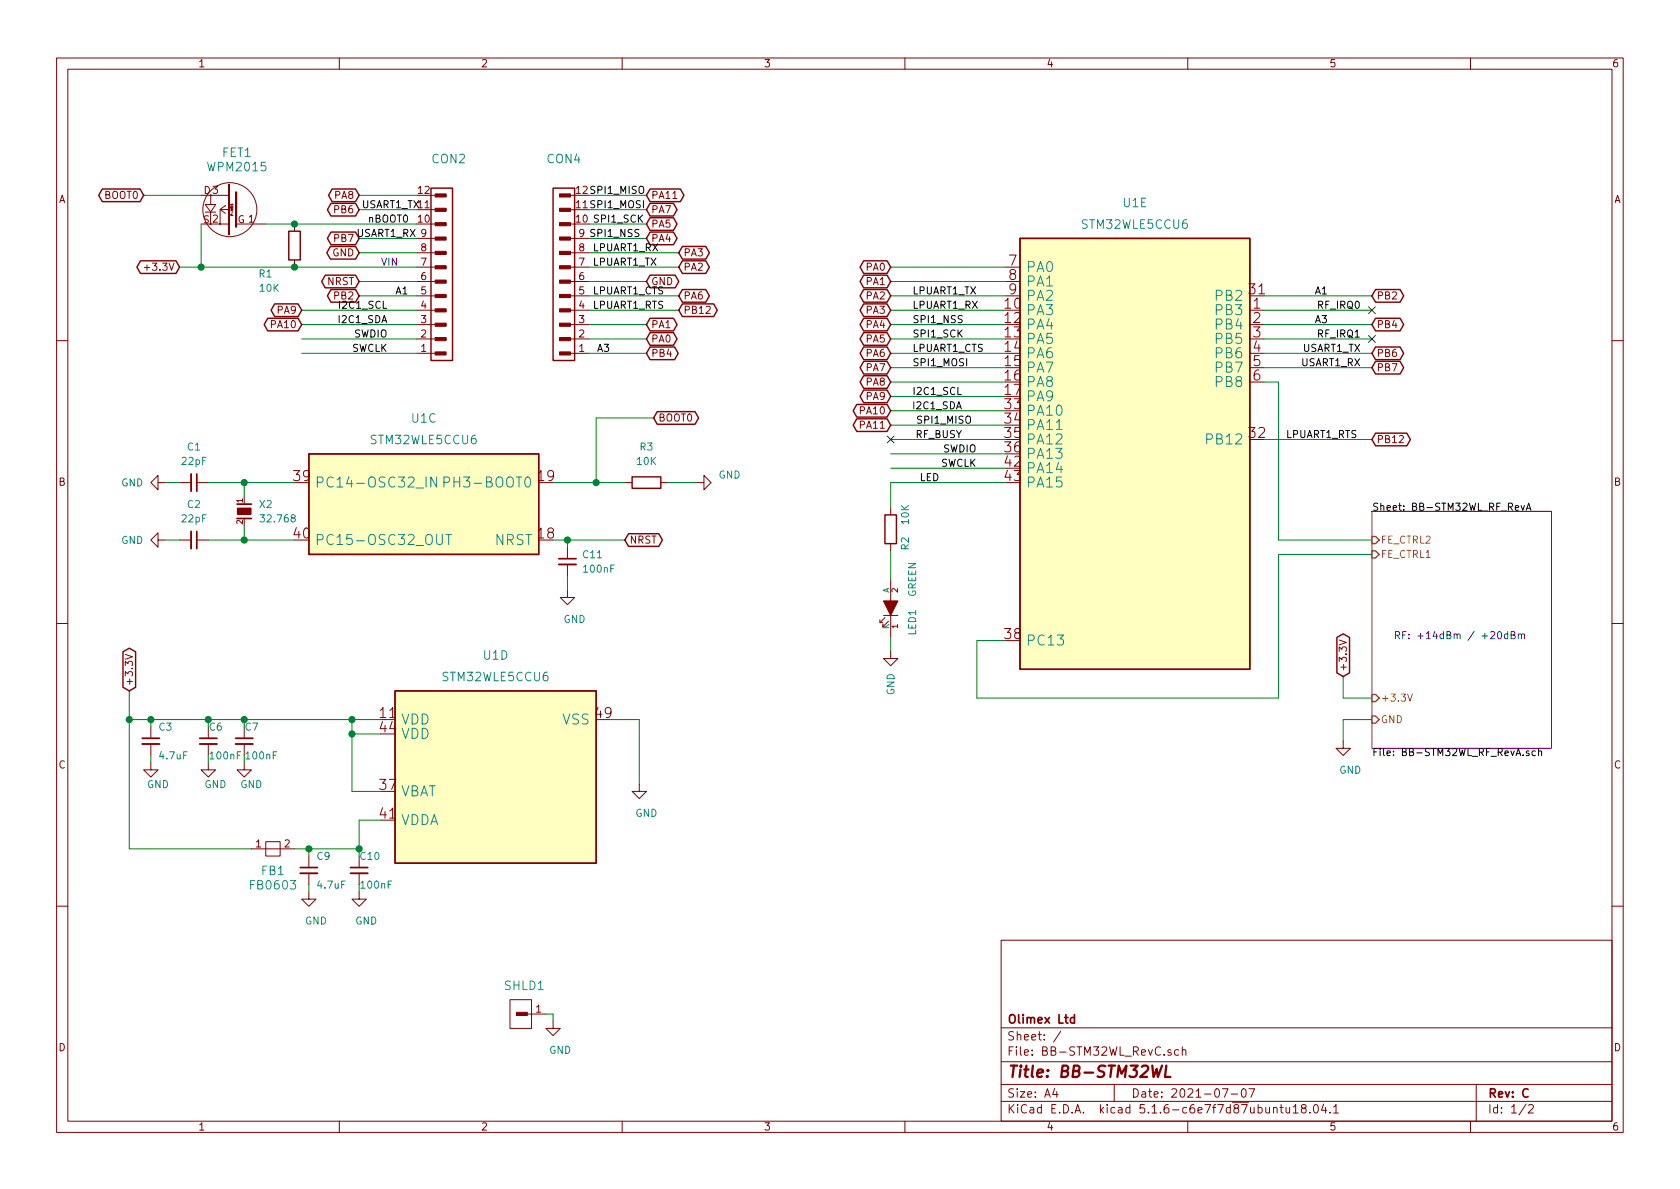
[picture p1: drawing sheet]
<svg xmlns="http://www.w3.org/2000/svg" width="297mm" height="210mm" viewBox="0 0 297 210" stroke-linecap="round" stroke-linejoin="round" font-family="sans-serif">
<g fill="none" stroke="#840000" stroke-width=".18">
<path d="M10 10.3h277v189.9h-277zM12 12.2h273v186.1h-273zM60 10.3v1.9M110 10.3v1.9M160 10.3v1.9M210 10.3v1.9M260 10.3v1.9M35.6 34.5h5M35.6 39.6h5M36.3 37.5h1.9M37.3 34.6v1.6h-1h1.8l-.8 1.3-1-1.3M38.9 37.1l1 .6"/>
<path d="M39.8 36.4l-.9 .6M40.4 37.1h-1.5v2.5M40.4 32.6v8.9h.2v-8.9l-.1 8.8M41.7 34v6.2h.1l.1-6.2h-.2h.1v6.1M41.9 39.6h5.1M52.1 39.6v1.3M76.2 34.5h.8M76.2 37.1h.8M76.2 39.6h.8M76.9 34.3h2v.5h-2zM76.9 36.8h2v.6h-2zM76.9 39.4h2v.5h-2z"/>
<path d="M77.1 34.4h1.7v.3h-1.7zM77.1 36.9h1.7v.4h-1.7zM77.1 39.5h1.7v.3h-1.7zM77.2 34.5h1.6v.1h-1.6zM77.2 37h1.6v.1h-1.6zM77.2 39.6h1.6v.1h-1.6zM77.2 34.5h1.6v.2h-1.6zM77.2 37h1.6v.2h-1.6zM77.2 39.5h1.6v.2h-1.6zM98.9 34.3h2v.5h-2zM98.9 36.8h2v.6h-2zM98.9 39.4h2v.5h-2z"/>
<path d="M99 34.4h1.7v.3h-1.7zM99 36.9h1.7v.4h-1.7zM99 39.5h1.7v.3h-1.7zM99 34.5h1.6v.2h-1.6zM99 37h1.6v.2h-1.6zM99 39.5h1.6v.2h-1.6zM99 34.5h1.6v.1h-1.6zM99 37h1.6v.1h-1.6zM99 39.6h1.6v.1h-1.6zM100.8 34.5h.8M100.8 37.1h.8M100.8 39.6h.8"/>
<path d="M119 35.1h.7M25.5 47.3h1M52.1 46v1.2M73.7 42.2h3.3M73.7 44.7h3.3M73.7 47.2h3.3M73.7 49.8h3.3M73.7 52.3h3.3M73.7 54.9h3.3M73.7 57.4h3.3M73.7 59.9h3.3M76.9 41.9h2v.6h-2z"/>
<path d="M76.9 44.4h2v.6h-2zM76.9 47h2v.5h-2zM76.9 49.5h2v.6h-2zM76.9 52.1h2v.5h-2zM76.9 54.6h2v.6h-2zM76.9 57.1h2v.6h-2zM76.9 59.7h2v.5h-2zM77 42h1.8v.4h-1.8zM77.1 44.5h1.7v.4h-1.7zM77.1 47.1h1.7v.3h-1.7zM77.1 49.6h1.7v.4h-1.7zM77.1 52.2h1.7v.3h-1.7z"/>
<path d="M77.1 54.7h1.7v.4h-1.7zM77.1 57.2h1.7v.4h-1.7zM77.1 59.8h1.7v.3h-1.7zM77.1 42.1h1.6v.2h-1.6zM77.1 42.1h1.7v.1h-1.7zM77.2 44.6h1.6v.1h-1.6zM77.2 47.2h1.6v.1h-1.6zM77.2 49.7h1.6v.1h-1.6zM77.2 52.3h1.6v.1h-1.6zM77.2 54.8h1.6v.1h-1.6zM77.2 57.3h1.6v.1h-1.6zM77.2 59.9h1.6v.1h-1.6z"/>
<path d="M77.2 44.6h1.6v.2h-1.6zM77.2 47.2h1.6v.2h-1.6zM77.2 49.7h1.6v.2h-1.6zM77.2 52.2h1.6v.2h-1.6zM77.2 54.8h1.6v.2h-1.6zM77.2 57.3h1.6v.2h-1.6zM77.2 59.9h1.6v.2h-1.6zM98.9 41.9h2v.6h-2zM98.9 44.4h2v.6h-2zM98.9 47h2v.5h-2zM98.9 49.5h2v.6h-2zM98.9 52.1h2v.5h-2z"/>
<path d="M98.9 54.6h2v.6h-2zM98.9 57.1h2v.6h-2zM98.9 59.7h2v.5h-2zM99 44.5h1.7v.4h-1.7zM99 47.1h1.7v.3h-1.7zM99 49.6h1.7v.4h-1.7zM99 52.2h1.7v.3h-1.7zM99 54.7h1.7v.4h-1.7zM99 57.2h1.7v.4h-1.7zM99 59.8h1.7v.3h-1.7zM99 44.6h1.6v.2h-1.6zM99 47.2h1.6v.2h-1.6z"/>
<path d="M99 49.7h1.6v.2h-1.6zM99 52.2h1.6v.2h-1.6zM99 54.8h1.6v.2h-1.6zM99 57.3h1.6v.2h-1.6zM99 59.9h1.6v.2h-1.6zM99 42h1.8v.4h-1.8zM99 44.6h1.6v.1h-1.6zM99 47.2h1.6v.1h-1.6zM99 49.7h1.6v.1h-1.6zM99 52.3h1.6v.1h-1.6zM99 54.8h1.6v.1h-1.6zM99 57.3h1.6v.1h-1.6z"/>
<path d="M99 59.9h1.6v.1h-1.6zM99 42.1h1.7v.1h-1.7zM99.1 42.1h1.6v.2h-1.6zM100.8 42.2h3.3M100.8 44.7h3.3M100.8 47.2h3.3M100.8 49.8h3.3M100.8 52.3h3.3M100.8 54.9h3.3M100.8 57.4h3.3M100.8 59.9h3.3M10 60.2h2"/>
<path d="M73.7 62.5h3.3M76.9 62.2h2v.6h-2zM77 62.3h1.8v.4h-1.8zM77.1 62.4h1.6v.2h-1.6zM77.1 62.5h1.7v.1h-1.7zM98.9 62.2h2v.6h-2zM99 62.3h1.8v.4h-1.8zM99 62.5h1.7v.1h-1.7zM99.1 62.4h1.6v.2h-1.6zM100.8 62.5h3.3M285 60.2h2M27.9 85.3v-1.2l-1.2 1.2 1.2 1.3v-1.3h1.3"/>
<path d="M27.9 95.5v-1.3l-1.2 1.3 1.2 1.3v-1.3h1.3M31.7 85.3h2.1M31.7 95.5h2.1M34.9 85.3h1.9M34.9 95.5h1.9M43.2 87.9v1.2M100.3 96.8v1.9M100.3 99.8v2M110.5 85.3h1.3M116.8 85.3h1.3M123.2 85.3h1.3v-1.2l1.2 1.2-1.2 1.3v-1.3M157.5 89.8v1.3"/>
<path d="M157.5 96.1v1.3M10 110.3h2M22.1 115.7l1.3 .4-1.3 .5M100.3 104.4v1.3h1.3l-1.3 1.2-1.2-1.2h1.2M155.6 109.6v.5M156.2 106.3h2.5zM156.2 108.8h2.5M156.5 109.2l-.9 .9h.5M157.5 115.2v1.3h1.2l-1.2 1.2-1.3-1.2h1.3M157.5 102.5v3.8M157.5 108.8v3.8M236.8 113.2l1.2 .4-1.2 .4"/>
<path d="M285 110.3h2M26.7 134.9v1.2h1.2l-1.2 1.3-1.3-1.3h1.3M26.7 128.5v1.9M26.7 131.6v2M36.8 134.9v1.2h1.3l-1.3 1.3-1.2-1.3h1.2M36.8 128.5v1.9M36.8 131.6v2M43.2 134.9v1.2h1.2l-1.2 1.3-1.3-1.3h1.3M43.2 128.5v1.9M43.2 131.6v2M113 138.7v1.2h1.3l-1.3 1.3-1.2-1.3h1.2M237.5 131.1v1.2h1.3l-1.3 1.3-1.3-1.3h1.3"/>
<path d="M44.4 150.1h7.7M47 148.8h2.5v2.6h-2.5zM54.6 157.7v1.3h1.3l-1.3 1.3-1.3-1.3h1.3M54.6 151.4v1.9M54.6 154.4v2.1M63.5 157.7v1.3h1.3l-1.3 1.3-1.3-1.3h1.3M63.5 151.4v1.9M63.5 154.4v2.1M10 160.2h2M90.2 176.8h3.8v5.1h-3.8zM91.3 179h1.9v.6h-1.9zM91.4 179.1h1.7v.4h-1.7z"/>
<path d="M91.4 179.2h1.6v.1h-1.6zM91.4 179.2h1.7v.2h-1.7zM93.2 179.3h3.3M177 166.3h108v32h-108zM285 160.2h2M60 198.3v1.9M97.8 180.6v1.3h1.3l-1.3 1.2-1.3-1.2h1.3M110 198.3v1.9M160 198.3v1.9M177 194.8h108M177 191.8h108M177 187.8h108"/>
<path d="M177 181.8h108M186.5 192.5l-.4 1h1M186.8 193v1M187.6 182.3l-1.3 2M197 191.8v3M207 185.7l-.3-.1-.2 .2 .1 .2 .4 .2v.3h-.5M208.4 185.7l-.4-.1-.3 .3v.6l.3 .1 .4-.1M209 185.7l.2-.1 .4 .1 .1 .9M209 185.1v1.5M210 198.3v1.9M216.1 192.5h1l-.6 1.5M217.7 193.5h1.1"/>
<path d="M219.6 192.7l.4-.2a.94 .94 0 0 1 0 1.5 .82 .82 0 0 1-.4-1.3zM220.8 192.5h1l-.6 1.5M225.2 196l.2-.2 .3 .1 .1 .9M226.3 195.8h.6M226.5 195.3v1.3l.4 .2M227.4 195.8l.1 .9 .3 .1 .2-.1M228 195.8v1M228.7 195.8l.4-.5v1.5M228.7 196.8h.8M230.4 196l-.3-.2v-.3a.48 .48 0 0 1 .8 0l-.1 .4-.7 .2v.4l.3 .3h.3l.2-.3v-.4l-.2-.1M231.6 196.7v.1M232.4 195.4l.2-.1a.8 .8 0 0 1 .5 .8 .8 .8 0 0 1-.5 .7 1 1 0 0 1-.2-1.4z"/>
<path d="M234 195.2l-.3 1.1h.9M234.4 195.8v1M235.2 196.7v.1M235.8 195.8l.4-.5v1.5M235.8 196.8h.9M260 198.3v1.9M261 191.8v6.5M269.8 195.2l-1.2 2M270.3 195.5l.2-.2h.3l.3 .5-.9 1h.9"/>
<circle cx="40.6" cy="37.1" r="4.8"/>
</g>
<path d="M203.7 188.4l.3 2 .5-1.4 .2 1.4 .8-2M206.2 188.4l-.2 2h.9" fill="none" stroke="#840000" stroke-width=".41"/>
<path d="M34.8 83.8v3.1M34.8 94v3M41.9 89.1h2.5M41.9 91.7h2.5M98.8 98.8h3.1M25.1 130.6h3.1M35.3 130.6h3.1M41.7 130.6h3M53.1 153.4h3M62 153.4h3M190 179.4v1.5M190 180l-.5-.1-.2 .3 .1 .6h.6" fill="none" stroke="#840000" stroke-width=".3"/>
<path d="M242.6 90.4h31.7v41.9h-31.7z" fill="none" stroke="#840084" stroke-width=".18"/>
<path d="M268.9 89.4l.3 .8 .3-.8M269.8 90.2l.5-1.2 .4 1.2M270 89.9h.6M270.3 132.8h-.3l-.2 .2 .1 .1 .4 .2v.3h-.5M271.5 132.8h-.4l-.2 .2 .1 .6h.5M272 132.9l.2-.1h.3l.1 .8M272 132.4v1.2" fill="none" stroke="#000" stroke-width=".18"/>
<path d="M248.9 122.7l.4 1.3 .4-1.3" fill="none" stroke="#848400" stroke-width=".18"/>
<path d="M242.6 97.4h.6l.6 .6-.6 .7h-.6zM242.6 94.9h.6l.6 .6-.6 .6h-.6zM242.6 122.8h.6l.6 .6-.6 .7h-.6zM242.6 126.6h.6l.6 .6-.6 .7h-.6z" fill="none" stroke="#848400" stroke-width=".25"/>
<g fill="#ffffc2" stroke="#ffffc2" stroke-width=".18">
<path d="M54.6 80.3h40.6v17.7h-40.6z"/>
<path d="M69.8 122.2h35.6v30.4h-35.6z"/>
<path d="M180.3 42.2h40.7v76.2h-40.7z"/>
</g>
<g fill="none" stroke="#840000" stroke-width=".25">
<path d="M18.1 33.4h6.7l.6 1.1-.6 1.2h-6.7l-.7-1.2zM58.5 36h4.4l.6 1.1-.6 1.1h-4.4l-.6-1.1zM58.7 33.4h4.2l.6 1.1-.6 1.2h-4.2l-.6-1.2zM76.2 33.3h3.8v30.4h-3.8zM97.8 33.3h3.8v30.4h-3.8zM114.9 38.5h4.2l.6 1.1-.6 1.1h-4.2l-.6-1.1zM114.9 33.4h5.4l.6 1.1-.6 1.2h-5.4l-.6-1.2zM114.9 36h4.2l.6 1.1-.6 1.1h-4.2l-.6-1.1zM24.8 46.1h6.3l.6 1.1-.6 1.2h-6.3l-.6-1.2zM47.3 56.3h5.4l.6 1.1-.6 1.1h-5.4l-.6-1.1zM48.6 53.7h4.1l.6 1.2-.6 1.1h-4.1l-.7-1.1zM51.1 40.9h2v5.1h-2z"/>
<path d="M57.5 48.7h5.4l.6 1.1-.6 1.1h-5.4l-.6-1.1zM58.4 43.6h4.5l.6 1.1-.6 1.1h-4.5l-.6-1.1zM58.5 41h4.4l.6 1.2-.6 1.1h-4.4l-.6-1.1zM58.5 51.2h4.4l.6 1.1-.6 1.1h-4.4l-.6-1.1zM114.9 48.7h4.5l.6 1.1-.6 1.1h-4.5l-.6-1.1zM114.9 56.3h4.2l.6 1.1-.6 1.1h-4.2l-.6-1.1zM114.9 58.8h4.2l.6 1.1-.6 1.2h-4.2l-.6-1.2zM114.9 41h4.2l.6 1.2-.6 1.1h-4.2l-.6-1.1zM120.6 53.7h5.6l.6 1.2-.6 1.1h-5.6l-.6-1.1zM120.6 46.1h4.2l.6 1.1-.6 1.2h-4.2l-.6-1.2zM120.6 43.6h4.2l.6 1.1-.6 1.1h-4.2l-.6-1.1zM120.6 51.2h4.2l.6 1.1-.6 1.1h-4.2l-.6-1.1z"/>
<path d="M152.7 46.1h4.1l.7 1.1-.7 1.2h-4.1l-.6-1.2zM152.7 48.7h4.1l.7 1.1-.7 1.1h-4.1l-.6-1.1zM152.7 53.7h4.1l.7 1.2-.7 1.1h-4.1l-.6-1.1zM152.7 58.8h4.1l.7 1.1-.7 1.2h-4.1l-.6-1.2zM152.7 56.3h4.1l.7 1.1-.7 1.1h-4.1l-.6-1.1zM152.7 51.2h4.1l.7 1.1-.7 1.1h-4.1l-.6-1.1zM180.3 42.2h40.7v76.2h-40.7zM243.2 56.3h4.3l.7 1.1-.7 1.1h-4.3l-.6-1.1zM243.2 51.2h4.3l.7 1.1-.7 1.1h-4.3l-.6-1.1zM114.9 61.4h4.4l.6 1.1-.6 1.1h-4.4l-.6-1.1zM116.2 72.8h6.7l.6 1.1-.6 1.1h-6.7l-.6-1.1zM151.5 74.1h5.3l.7 1.1-.7 1.1h-5.3l-.6-1.1z"/>
<path d="M151.5 71.5h5.3l.7 1.1-.7 1.2h-5.3l-.6-1.2zM152.7 66.4h4.1l.7 1.2-.7 1.1h-4.1l-.6-1.1zM152.7 69h4.1l.7 1.1-.7 1.1h-4.1l-.6-1.1zM152.7 63.9h4.1l.7 1.1-.7 1.1h-4.1l-.6-1.1zM152.7 61.4h4.1l.7 1.1-.7 1.1h-4.1l-.6-1.1zM243.2 76.6h5.5l.7 1.1-.7 1.1h-5.5l-.6-1.1zM243.2 63.9h4.3l.7 1.1-.7 1.1h-4.3l-.6-1.1zM243.2 61.4h4.3l.7 1.1-.7 1.1h-4.3l-.6-1.1zM54.6 80.3h40.6v17.7h-40.6zM111.1 94.4h5.4l.6 1.1-.6 1.1h-5.4l-.6-1.1zM111.8 84.3h5v2.1h-5zM156.5 91.1h2v5h-2z"/>
<path d="M21.7 115.3l1.2-.7 1.1 .7v6.2l-1.1 .7-1.2-.7zM236.4 112.7l1.1-.6 1.1 .6v6.3l-1.1 .6-1.1-.6zM69.8 122.2h35.6v30.4h-35.6z"/>
</g>
<path d="M75.3 84.3v1.8M77.2 84.3v1.8l-1-1.8v1.8M77.2 94.5v1.5l.1 .1a.59 .59 0 0 0 .8 0l.1-1.6M78.5 85.3h.7a.49 .49 0 0 0 .3-.5 .49 .49 0 0 0-.3-.5h-.7v1.8M78.8 94.5h1M79.3 94.5v1.8" fill="none" stroke="#008484" stroke-width=".18"/>
<path d="M156.2 106.3h2.5l-1.2 2.5z" fill="#840000" stroke="#840000" stroke-width=".18"/>
<path d="M33.8 83.8v3.1M33.8 94v3M98.8 99.8h3.1M25.1 131.6h3.1M35.3 131.6h3.1M41.7 131.6h3M53.1 154.4h3M62 154.4h3" fill="none" stroke="#840000" stroke-width=".33"/>
<path d="M42 89.9h2.3v1h-2.3z" fill="#840000" stroke="#840000" stroke-width=".3"/>
<g fill="none" stroke="#008400" stroke-width=".18">
<path d="M25.4 34.5h10.2M35.6 39.6v7.6M47 39.6h26.7M63.5 34.5h10.2M63.5 37.1h10.2M104.1 34.5h10.2M104.1 37.1h10.2M104.1 39.6h10.2M31.7 47.2h42M53.3 54.9h20.4M53.3 59.9h20.4M53.3 57.4h20.4"/>
<path d="M63.5 52.3h10.2M63.5 42.2h10.2M63.5 49.8h10.2M63.5 44.7h10.2M104.1 54.9h15.9M104.1 52.3h15.9M104.1 59.9h10.2M104.1 42.2h10.2M104.1 49.8h10.2M104.1 57.4h10.2M104.1 47.2h15.9M104.1 44.7h15.9"/>
<path d="M157.5 54.9h20.3M157.5 52.3h20.3M157.5 59.9h20.3M157.5 49.8h20.3M157.5 57.4h20.3M157.5 47.2h20.3M223.5 54.9h19.1M223.5 52.3h19.1M223.5 59.9h19.1M223.5 57.4h19.1M53.3 62.5h20.4M104.1 62.5h10.2"/>
<path d="M115.6 73.9h-10.2v11.4M157.5 62.5h20.3M157.5 65h20.3M157.5 77.7h20.3M157.5 72.6h20.3M157.5 75.2h20.3M157.5 67.6h20.3M157.5 70.1h20.3M223.5 62.5h19.1M223.5 65h19.1M223.5 77.7h19.1M223.5 67.6h2.6v27.9h16.5"/>
<path d="M29.2 95.5h2.5M29.2 85.3h2.5M36.8 95.5h15.3M36.8 85.3h15.3M43.2 85.3v2.6M43.2 93v2.5M97.8 95.5h12.7M97.8 85.3h12.7M100.3 95.5v1.3M118.1 85.3h5.1M157.5 97.4v5.1M157.5 80.3h20.3"/>
<path d="M157.5 82.8h20.3M177.8 85.3h-20.3v4.5M242.6 98h-16.5v25.4h-53.4v-10.1h5.1M100.3 101.8v2.6M157.5 112.6v2.6M237.5 119.6v3.8h5.1M22.9 127.2h44.4M22.9 122.2v27.9h21.5M26.7 127.2v1.3M26.7 133.6v1.3M36.8 127.2v1.3M36.8 133.6v1.3"/>
<path d="M43.2 127.2v1.3M43.2 133.6v1.3M62.2 127.2v12.7h5.1M62.2 129.8h5.1M107.9 127.2h5.1v11.5M242.6 127.2h-5.1v3.9M52.1 150.1h11.4M54.6 150.1v1.3M54.6 156.5v1.2M63.5 156.5v1.2M67.3 145h-3.8v6.4M96.5 179.3h1.3v1.3"/>
</g>
<path d="M264.9 111.8l.2-.1a.67 .67 0 0 1 .4 .6 .67 .67 0 0 1-.4 .6l-.3-.2v-.2zM266.6 112.2l-.4-.1-.2 .2 .1 .6h.5M266.6 111.7v1.2M267.2 112.3l.5-.1 .1-.4-.6-.1v1.2h.5l.2-.2v-.2l-.3-.2M268.5 112.2l.1-.1 .3 .1 .1 .7M268.5 112.1v.8M269 112.3l.2-.2 .3 .1v.7" fill="none" stroke="#0000c2" stroke-width=".18"/>
<g fill="#008400" stroke="#008400" stroke-width=".25">
<circle cx="52.1" cy="39.6" r=".51"/>
<circle cx="35.6" cy="47.2" r=".51"/>
<circle cx="36.8" cy="127.2" r=".51"/>
<circle cx="26.7" cy="127.2" r=".51"/>
<circle cx="62.2" cy="127.2" r=".51"/>
<circle cx="62.2" cy="129.8" r=".51"/>
<circle cx="63.5" cy="150.1" r=".51"/>
<circle cx="54.6" cy="150.1" r=".51"/>
<circle cx="22.9" cy="127.2" r=".51"/>
<circle cx="105.4" cy="85.3" r=".51"/>
<circle cx="43.2" cy="127.2" r=".51"/>
<circle cx="43.2" cy="95.5" r=".51"/>
<circle cx="52.1" cy="47.2" r=".51"/>
<circle cx="43.2" cy="85.3" r=".51"/>
<circle cx="100.3" cy="95.5" r=".51"/>
</g>
<path d="M242 59.3l1.2 1.2M242 54.2l1.2 1.3M243.2 59.3l-1.2 1.2M243.2 54.2l-1.2 1.3M156.9 77.1l1.2 1.2M158.1 77.1l-1.2 1.2" fill="none" stroke="#000084" stroke-width=".18"/>
<text font-size="2.8" fill="#840000" x="178" y="190.5">Title: BB-STM32WL</text>
<g font-size="2.5" fill="#840000">
<text x="178.4" y="47">7</text>
<text x="178.4" y="49.5">8</text>
<text x="178.4" y="52.1">9</text>
<text x="220.9" y="52.1">31</text>
<text x="177.7" y="54.6">10</text>
<text x="177.7" y="57.1">12</text>
<text x="177.7" y="59.7">13</text>
<text x="221.6" y="54.6">1</text>
<text x="221.6" y="57.1">2</text>
<text x="221.6" y="59.7">3</text>
<text x="177.7" y="62.2">14</text>
<text x="177.7" y="64.8">15</text>
<text x="221.6" y="62.2">4</text>
<text x="221.6" y="64.8">5</text>
<text x="177.7" y="67.3">16</text>
<text x="177.7" y="69.8">17</text>
<text x="221.6" y="67.3">6</text>
<text x="177.7" y="72.4">33</text>
<text x="177.7" y="74.9">34</text>
<text x="177.7" y="77.5">35</text>
<text x="220.9" y="77.5">32</text>
<text x="177.7" y="80">36</text>
<text x="177.7" y="82.5">42</text>
<text x="52" y="85.1">39</text>
<text x="95.1" y="85.1">19</text>
<text x="177.7" y="85.1">43</text>
<text x="52" y="95.2">40</text>
<text x="95.1" y="95.2">18</text>
<text x="177.7" y="113">38</text>
<text x="67.2" y="127">11</text>
<text x="67.2" y="129.5">44</text>
<text x="105.3" y="127">49</text>
<text x="67.2" y="139.7">37</text>
<text x="67.2" y="144.8">41</text>
</g>
<g font-size="2.5" fill="#008484">
<text x="181.4" y="48.1">PA0</text>
<text x="181.4" y="50.7">PA1</text>
<text x="181.4" y="53.2">PA2</text>
<text x="215.1" y="53.2">PB2</text>
<text x="181.4" y="55.7">PA3</text>
<text x="181.4" y="58.3">PA4</text>
<text x="215.1" y="55.7">PB3</text>
<text x="215.1" y="58.3">PB4</text>
<text x="181.4" y="60.8">PA5</text>
<text x="181.4" y="63.4">PA6</text>
<text x="181.4" y="65.9">PA7</text>
<text x="215.1" y="60.8">PB5</text>
<text x="215.1" y="63.4">PB6</text>
<text x="215.1" y="65.9">PB7</text>
<text x="181.4" y="68.4">PA8</text>
<text x="181.4" y="71">PA9</text>
<text x="215.1" y="68.4">PB8</text>
<text x="181.4" y="73.5">PA10</text>
<text x="181.4" y="76.1">PA11</text>
<text x="181.4" y="78.6">PA12</text>
<text x="181.4" y="81.1">PA13</text>
<text x="181.4" y="83.7">PA14</text>
<text x="213.8" y="78.6">PB12</text>
<text x="55.6" y="86.2">PC14-OSC32_IN</text>
<text x="80.1" y="86.2">PH3-BOOT0</text>
<text x="181.4" y="86.2">PA15</text>
<text x="55.6" y="96.4">PC15-OSC32_OUT</text>
<text x="87.5" y="96.4">NRST</text>
<text x="181.4" y="114.2">PC13</text>
<text x="70.9" y="128.1">VDD</text>
<text x="70.9" y="130.7">VDD</text>
<text x="99.4" y="128.1">VSS</text>
<text x="70.9" y="140.8">VBAT</text>
<text x="70.9" y="145.9">VDDA</text>
</g>
<g font-size="2.1" fill="#008484">
<text x="39.3" y="27.8">FET1</text>
<text x="76.4" y="28.9">CON2</text>
<text x="96.7" y="28.9">CON4</text>
<text x="37" y="30.3">WPM2015</text>
<text x="191.4" y="40.5">STM32WLE5CCU6</text>
<text x="198.6" y="36.6">U1E</text>
<text x="72.8" y="74.7">U1C</text>
<text x="65.7" y="78.6">STM32WLE5CCU6</text>
<text x="85.5" y="116.7">U1D</text>
<text x="78.4" y="120.5">STM32WLE5CCU6</text>
<text x="46.3" y="154.8">FB1</text>
<text x="44.5" y="157.3">FB0603</text>
<text x="89.2" y="175.1">SHLD1</text>
</g>
<g font-size="2.1" fill="#840000">
<text x="178" y="184">Sheet: /</text>
<text x="178" y="181">Olimex Ltd</text>
<text x="178" y="186.7">File: BB-STM32WL_RevC.sch</text>
<text x="178" y="196.9">KiCad E.D.A. kicad 5.1.6-c6e7f7d87ubuntu18.04.1</text>
<text x="178" y="194.1">Size: A4</text>
<text x="200" y="194.1">Date: 2021-07-07</text>
<text x="263" y="194.1">Rev: C</text>
<text x="263" y="196.9">Id: 1/2</text>
</g>
<g font-size="1.8" fill="#840000">
<text x="35" y="11.9">1</text>
<text x="85" y="11.9">2</text>
<text x="135" y="11.9">3</text>
<text x="185" y="11.9">4</text>
<text x="235" y="11.9">5</text>
<text x="285" y="11.9">6</text>
<text x="10.4" y="35.9">A</text>
<text x="18.5" y="35.2">BOOT0</text>
<text x="36" y="34.3">D 3</text>
<text x="59.3" y="35.2">PA8</text>
<text x="74" y="34.3">12</text>
<text x="115.1" y="35.2">PA11</text>
<text x="285.4" y="35.9">A</text>
<text x="35.9" y="39.5">S</text>
<text x="37.6" y="39.4">2</text>
<text x="42" y="39.5">G 1</text>
<text x="59.3" y="37.7">PB6</text>
<text x="74" y="39.4">10</text>
<text x="115.1" y="40.3">PA5</text>
<text x="115.1" y="37.7">PA7</text>
<text x="26.3" y="47.9">+3.3V</text>
<text x="58.8" y="45.3">GND</text>
<text x="59.3" y="42.8">PB7</text>
<text x="74.4" y="47">7</text>
<text x="74.4" y="44.4">8</text>
<text x="102.4" y="47">7</text>
<text x="102.4" y="44.4">8</text>
<text x="115.1" y="42.8">PA4</text>
<text x="120.8" y="47.9">PA2</text>
<text x="120.8" y="45.3">PA3</text>
<text x="153.3" y="47.9">PA0</text>
<text x="57.9" y="50.4">NRST</text>
<text x="59.3" y="53">PB2</text>
<text x="74.4" y="52.1">5</text>
<text x="74.4" y="49.5">6</text>
<text x="102.4" y="52.1">5</text>
<text x="102.4" y="49.5">6</text>
<text x="120.8" y="53">PA6</text>
<text x="153.3" y="50.4">PA1</text>
<text x="153.3" y="53">PA2</text>
<text x="243.4" y="53">PB2</text>
<text x="48.1" y="58">PA10</text>
<text x="49.1" y="55.5">PA9</text>
<text x="74.4" y="59.7">2</text>
<text x="74.4" y="57.1">3</text>
<text x="74.4" y="54.6">4</text>
<text x="102.4" y="59.7">2</text>
<text x="102.4" y="57.1">3</text>
<text x="102.4" y="54.6">4</text>
<text x="115.1" y="58">PA1</text>
<text x="120.8" y="55.5">PB12</text>
<text x="153.3" y="55.5">PA3</text>
<text x="153.3" y="58">PA4</text>
<text x="243.4" y="58">PB4</text>
<text x="74.4" y="62.2">1</text>
<text x="102.4" y="62.2">1</text>
<text x="115.1" y="60.6">PA0</text>
<text x="115.1" y="63.1">PB4</text>
<text x="153.3" y="65.7">PA7</text>
<text x="153.3" y="63.1">PA6</text>
<text x="153.3" y="60.6">PA5</text>
<text x="243.4" y="65.7">PB7</text>
<text x="243.4" y="63.1">PB6</text>
<text x="153.3" y="68.2">PA8</text>
<text x="153.3" y="70.7">PA9</text>
<text x="116.4" y="74.5">BOOT0</text>
<text x="152.3" y="75.8">PA11</text>
<text x="152.3" y="73.3">PA10</text>
<text x="243.4" y="78.4">PB12</text>
<text x="10.4" y="85.9">B</text>
<text x="285.4" y="85.9">B</text>
<text x="111.3" y="96.1">NRST</text>
<text x="238.1" y="118.8" transform="rotate(-90 238.1 118.8)">+3.3V</text>
<text x="23.5" y="121.4" transform="rotate(-90 23.5 121.4)">+3.3V</text>
<text x="10.4" y="135.9">C</text>
<text x="285.4" y="135.9">C</text>
<text x="45.2" y="149.9">1</text>
<text x="50.3" y="149.9">2</text>
<text x="94.8" y="179.1">1</text>
<text x="10.4" y="185.9">D</text>
<text x="285.4" y="185.9">D</text>
<text x="35" y="199.9">1</text>
<text x="85" y="199.9">2</text>
<text x="135" y="199.9">3</text>
<text x="185" y="199.9">4</text>
<text x="235" y="199.9">5</text>
<text x="285" y="199.9">6</text>
</g>
<g font-size="1.8">
<text x="101.9" y="34.3">12SPI1_MISO</text>
<text x="63.1" y="41.9">USART1_RX 9</text>
<text x="64" y="36.8">USART1_TX11</text>
<text x="65.2" y="39.4">nBOOT0</text>
<text x="101.9" y="39.4">10 SPI1_SCK</text>
<text x="101.9" y="36.8">11SPI1_MOSI</text>
<text x="102.4" y="41.9">9 SPI1_NSS</text>
<text x="104.8" y="47">LPUART1_TX</text>
<text x="104.8" y="44.4">LPUART1_RX</text>
<text x="69.8" y="52.1">A1</text>
<text x="104.8" y="52.1">LPUART1_CTS</text>
<text x="115.1" y="50.4">GND</text>
<text x="161.3" y="52.1">LPUART1_TX</text>
<text x="232.4" y="52.1">A1</text>
<text x="60.1" y="57.1">I2C1_SDA</text>
<text x="60.3" y="54.6">I2C1_SCL</text>
<text x="62.6" y="59.7">SWDIO</text>
<text x="104.8" y="54.6">LPUART1_RTS</text>
<text x="161.3" y="54.6">LPUART1_RX</text>
<text x="161.3" y="57.1">SPI1_NSS</text>
<text x="161.3" y="59.7">SPI1_SCK</text>
<text x="232.4" y="57.1">A3</text>
<text x="233.2" y="54.6">RF_IRQ0</text>
<text x="233.2" y="59.7">RF_IRQ1</text>
<text x="62.1" y="62.2">SWCLK</text>
<text x="105.7" y="62.2">A3</text>
<text x="161.3" y="62.2">LPUART1_CTS</text>
<text x="161.3" y="64.8">SPI1_MOSI</text>
<text x="230.1" y="64.8">USART1_RX</text>
<text x="230.4" y="62.2">USART1_TX</text>
<text x="161.9" y="69.8">I2C1_SCL</text>
<text x="161.7" y="72.4">I2C1_SDA</text>
<text x="161.9" y="74.9">SPI1_MISO</text>
<text x="161.9" y="77.5">RF_BUSY</text>
<text x="227.3" y="77.5">LPUART1_RTS</text>
<text x="166.2" y="82.5">SWCLK</text>
<text x="166.7" y="80">SWDIO</text>
<text x="162.6" y="85.1">LED</text>
<text x="242.6" y="90.3">Sheet: BB-STM32WL_RF_RevA</text>
<text x="242.6" y="133.7">File: BB-STM32WL_RF_RevA.sch</text>
</g>
<g font-size="1.8" fill="#0000c2">
<text x="67.3" y="47">VIN</text>
<text x="246.4" y="113">RF: +14dBm / +20dBm</text>
</g>
<g font-size="1.8" fill="#008484">
<text x="45.8" y="49.1">R1</text>
<text x="46" y="51.6">10K</text>
<text x="32.2" y="82.2">22pF</text>
<text x="33.2" y="79.7">C1</text>
<text x="112.7" y="82.2">10K</text>
<text x="113.2" y="79.7">R3</text>
<text x="21.4" y="86">GND</text>
<text x="33.2" y="89.8">C2</text>
<text x="45.9" y="89.8">X2</text>
<text x="127.1" y="84.6">GND</text>
<text x="32.2" y="92.4">22pF</text>
<text x="46.4" y="92.4">32.768</text>
<text x="160.7" y="92.7" transform="rotate(-90 160.7 92.7)">10K</text>
<text x="21.4" y="96.2">GND</text>
<text x="103.1" y="98.7">C11</text>
<text x="103.3" y="101.3">100nF</text>
<text x="160.7" y="97.3" transform="rotate(-90 160.7 97.3)">R2</text>
<text x="162" y="105.6" transform="rotate(-90 162 105.6)">GREEN</text>
<text x="99.6" y="110.2">GND</text>
<text x="162" y="112.3" transform="rotate(-90 162 112.3)">LED1</text>
<text x="158.2" y="123" transform="rotate(-90 158.2 123)">GND</text>
<text x="28.1" y="129.2">C3</text>
<text x="37" y="129.2">C6</text>
<text x="43.4" y="129.2">C7</text>
<text x="28.3" y="134.3">4.7uF</text>
<text x="37.3" y="134.3">100nF</text>
<text x="43.6" y="134.3">100nF</text>
<text x="236.8" y="136.8">GND</text>
<text x="26" y="139.4">GND</text>
<text x="36.1" y="139.4">GND</text>
<text x="42.5" y="139.4">GND</text>
<text x="112.3" y="144.4">GND</text>
<text x="56.1" y="152.1">C9</text>
<text x="63.8" y="152.1">C10</text>
<text x="56.3" y="157.1">4.7uF</text>
<text x="64" y="157.1">100nF</text>
<text x="53.9" y="163.5">GND</text>
<text x="62.8" y="163.5">GND</text>
<text x="97.1" y="186.4">GND</text>
</g>
<g font-size="1.8" fill="#848400">
<text x="244.1" y="98.7">FE_CTRL1</text>
<text x="244.1" y="96.1">FE_CTRL2</text>
<text x="244.1" y="124.1">+3.3V</text>
<text x="244.1" y="127.9">GND</text>
</g>
<g font-size="1.4" fill="#840000">
<text x="42.9" y="88.9" transform="rotate(-90 42.9 88.9)">1</text>
<text x="42.9" y="92.7" transform="rotate(-90 42.9 92.7)">2</text>
<text x="158.7" y="104.8" transform="rotate(-90 158.7 104.8)">2</text>
<text x="158.7" y="111.1" transform="rotate(-90 158.7 111.1)">1</text>
</g>
<g font-size="1.4" fill="#008484">
<text x="157.2" y="104.9" transform="rotate(-90 157.2 104.9)">A</text>
<text x="157.2" y="111.2" transform="rotate(-90 157.2 111.2)">K</text>
</g>
<text font-size=".6" fill="#840000" x="41.2" y="38" transform="rotate(-90 41.2 38)">P-MOS</text>
</svg>
